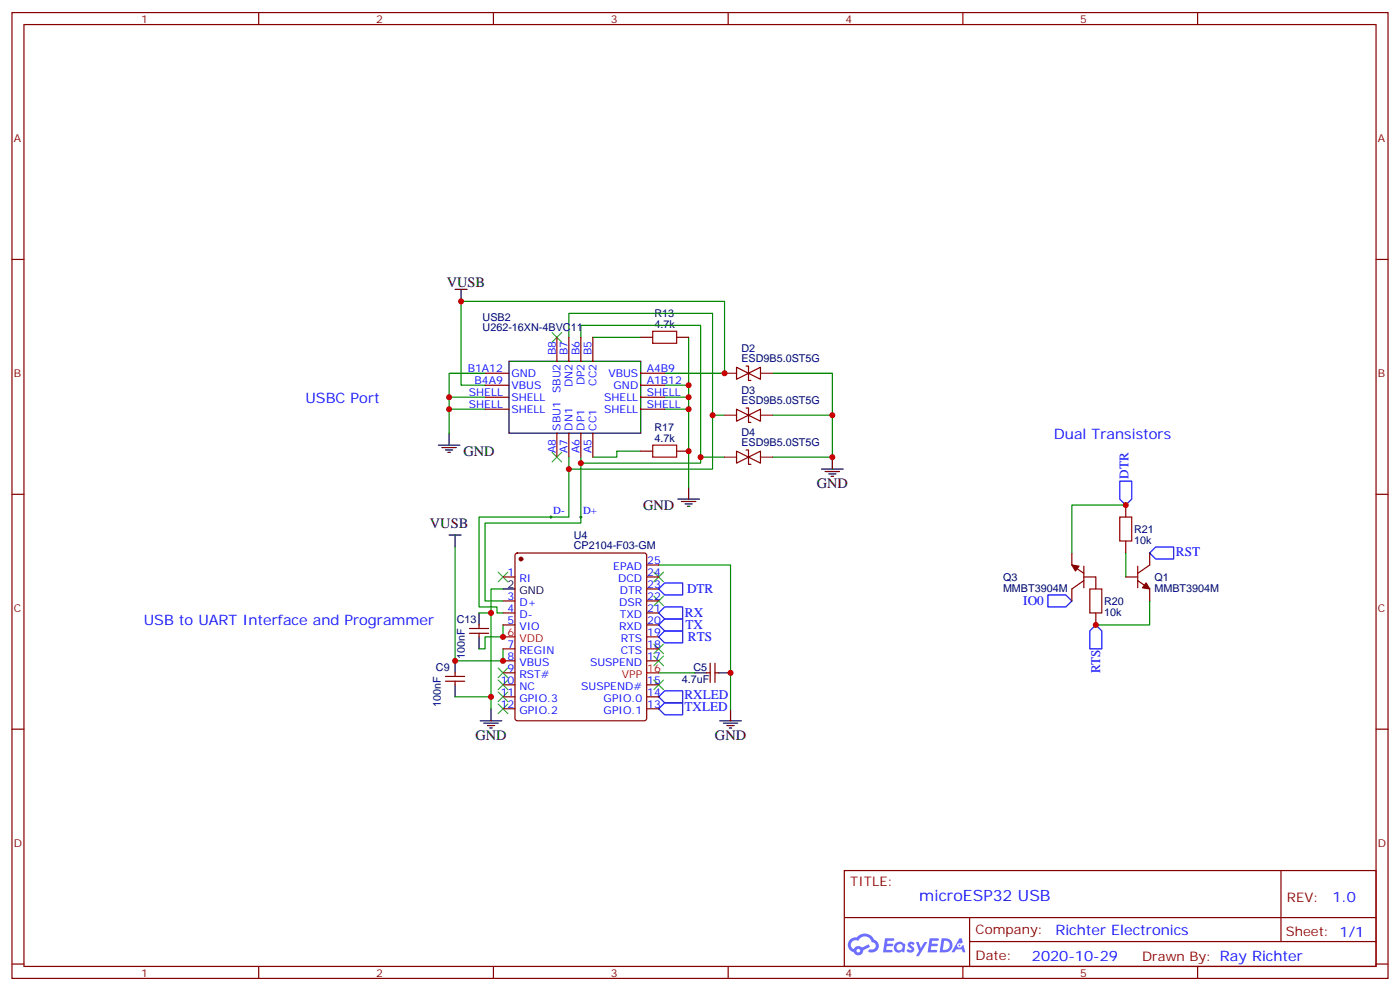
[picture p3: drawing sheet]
<svg xmlns="http://www.w3.org/2000/svg" width="412mm" height="292mm" viewBox="0 0 412 292" stroke-linecap="round" stroke-linejoin="round" font-family="sans-serif">
<g fill="none" stroke="#870000" stroke-width=".35">
<path d="M3.5 3.7h405.4v284.3h-405.4zM7.1 7.2h398.2v277.3h-398.2zM76.2 3.7v3.5M145.3 3.7v3.5M214.5 3.7v3.5M283.6 3.7v3.5M352.8 3.7v3.5M3.5 76.4h3.6M405.3 76.4h3.6M3.5 145.5h3.6M405.3 145.5h3.6M3.5 214.7h3.6"/>
<path d="M405.3 214.7h3.6M248.7 256.3h156.6v28.2h-156.6zM377.3 256.3v20.9M248.7 270.1h156.5M285.6 277.2h119.6M285.6 270.1v14.2M3.5 283.8h3.6M76.2 284.5v3.5M145.3 284.5v3.5M214.5 284.5v3.5M283.6 284.5v3.5M352.8 284.5v3.5"/>
<path d="M405.3 283.8h3.6"/>
</g>
<g fill="#5487ff">
<path d="M267.7 277.5a1.22 1.22 0 0 1 1.7 .2l-.4 .6a.47 .47 0 0 0-.3-.4 .47 .47 0 0 0-.5 .2l.1 .2a1.14 1.14 0 0 1 .8 1.8 1.14 1.14 0 0 1-1.9 0l-.2-.2 .5-.6 .7 .5a.29 .29 0 0 0 .3-.3 .29 .29 0 0 0-.2-.3 1.04 1.04 0 0 1-.6-1.7z"/>
<path d="M260.7 276.2h2.4l.3 .2-.2 .5-1.8 .1-.1 .8h1.5l.3 .4-.3 .4h-1.6l-.2 1.1h1.7l.2 .3-.2 .3-2.6 .1z"/>
<path d="M273.8 276.2h2.4l.3 .2-.1 .5-1.8 .1-.2 .8h1.6l.3 .4-.4 .4-1.6-.1-.1 1.1 1.7 .1 .2 .3-.2 .3-2.6 .1z"/>
<path d="M282.6 276.2h.7l.3 1.3-.6 .3a.69 .69 0 0 0-1 .3 .69 .69 0 0 0 .4 .9 .69 .69 0 0 0 .9-.6l.5-.2 .6 2.2h-.8l-.2-.9h-1.8l-.5 .9h-.8z"/>
<path d="M269.8 277.3h.8l.6 1.8 1.1-1.8h.9l-2.6 4.2h-.8l.9-1.5z"/>
<path d="M277.4 276.2l-.6 4.2h1.3a2.11 2.11 0 0 0 2.5-2.1 2.11 2.11 0 0 0-2.5-2.1zM278.1 277a1.39 1.39 0 0 1 1.7 1.4 1.39 1.39 0 0 1-1.8 1.2h-.3z"/>
<path d="M263.7 277.8a1.54 1.54 0 0 0-.1 2.2 1.54 1.54 0 0 0 2.2 .1l.6 .3 .3-2.3-.2-.3h-.4a1.49 1.49 0 0 0-2.4 0zM264 278.8a.94 .94 0 0 1 1.8 0 .94 .94 0 0 1-1.8 0z"/>
<path d="M250.4 276.6a2.18 2.18 0 0 0 1.1 3.7 1.44 1.44 0 0 0 1.6 .9 1.44 1.44 0 0 0 1.2-1.4l2-1.1-.5-.7-1.9 1a1.47 1.47 0 0 0-2.4 .4 1.39 1.39 0 0 1-.7-1.9 1.39 1.39 0 0 1 2-.5 2.12 2.12 0 0 1 2.2-1.3 2.12 2.12 0 0 1 1.9 1.7 1.14 1.14 0 0 1 1.1 1.4 1.14 1.14 0 0 1-1.7 .7 .43 .43 0 0 0-.5 .4 .43 .43 0 0 0 .4 .5 1.98 1.98 0 0 0 2.5-1.2 1.98 1.98 0 0 0-1.2-2.6 3.1 3.1 0 0 0-5.3-.6l-.9 .1zM252.3 279.9a.55 .55 0 0 1 1.1 0 .55 .55 0 0 1-1.1 0z"/>
<circle cx="282.6" cy="278.3" r=".26"/>
</g>
<path d="M161.9 152.2h.7M162.3 151.9v.7M170.7 152.2h.7M171.1 151.9v.7" fill="none" stroke="#000" stroke-width=".29"/>
<g fill="none" stroke="#008700" stroke-width=".35">
<path d="M167.6 99.3v-7h42.3v45.8h-42.3M171.1 99.3v-3.5h35.3v40.5h-35.3M174.6 99.3h14.1M202.8 99.3v14.1M132.3 116.9h10.6M142.9 109.9h-10.6v17.6M195.8 113.4h7v30M195.8 109.9h17.6v-21.2h-77.6v24.7h7.1M195.8 116.9h7M227.5 109.9h17.7v24.7h-17.7M132.3 120.5h10.6M167.6 134.6v17.6h-26.5v26.5h5.3v1.7h1.8"/>
<path d="M171.1 134.6v19.4h-28.2v22.9h5.3M188.7 132.8h-7v1.8h-7.1M195.8 120.5h7M206.4 134.6h7M209.9 122.2h3.5M227.5 122.2h17.7M331.6 148.7h-15.9v14.1M134.1 161v33.6h14.1v-3.6M148.2 173.4h-3.6v35.3M194 166.3h21.2v42.4M331.6 162.8v7.1M338.7 176.9v7.1h-15.9"/>
<path d="M141.1 180.4h3.5M148.2 184v3.5h-5.3v3.5h-1.8M194 198.1h10.6M134.1 205.1h10.5"/>
</g>
<g fill="none" stroke="#000" stroke-width=".35">
<path d="M134.1 85.2h3.5M135.8 85.2v3.5M149.9 106.4h38.8v21.1h-38.8zM129.1 131.1h6.4M130.2 131.8h4.2M131.2 132.5h2.1M131.9 133.2h.7M132.3 127.5v3.6M242 138.1h6.4M243.1 138.8h4.2M244.1 139.5h2.1M245.2 134.6v3.5"/>
<path d="M132.3 157.5h3.5M134.1 157.5v3.5M199.7 146.9h6.3M200.7 147.6h4.3M201.8 148.3h2.1M202.5 149h.7M202.8 143.4v3.5M244.8 140.2h.7M148.2 173.4h3.5M134.1 194.6v3.5M141.1 180.4v3.6M141.1 187.5v3.5"/>
<path d="M204.6 198.1h3.5M211.7 198.1h3.5M134.1 201.6v3.5M141.5 212.2h6.3M142.5 212.9h4.3M143.6 213.6h2.1M144.3 214.3h.7M144.6 208.7v3.5M212 212.2h6.4M213.1 212.9h4.2M214.1 213.6h2.2M214.8 214.3h.7"/>
<path d="M215.2 208.7v3.5"/>
</g>
<path d="M213.4 109.9h3.6M224 109.9h3.5M213.4 134.6h3.6M213.4 122.2h3.6M224 134.6h3.5M224 122.2h3.5" fill="none" stroke="#8c2424" stroke-width=".35"/>
<g fill="none" stroke="#870000" stroke-width=".35">
<path d="M164 99.3v7.1M167.6 99.3v7.1M171.1 99.3v7.1M174.6 99.3v7.1M188.7 99.3h3.6M199.3 99.3h3.5M142.9 113.4h7M142.9 109.9h7M142.9 116.9h7M188.7 113.4h7.1M188.7 109.9h7.1M188.7 116.9h7.1"/>
<path d="M217 108.1l3.5 1.8-3.5 1.8zM219.8 107.8h.7v4.2h.7M220.5 109.9l3.5-1.8v3.6zM142.9 120.5h7M164 127.5v7.1M167.6 127.5v7.1M171.1 127.5v7.1M174.6 127.5v7.1M188.7 132.8h3.6M188.7 120.5h7.1M199.3 132.8h3.5M217 132.8l3.5 1.8-3.5 1.7z"/>
<path d="M217 120.5l3.5 1.7-3.5 1.8zM219.8 132.5h.7v4.2h.7M219.8 120.1h.7v4.3h.7M220.5 134.6l3.5-1.8v3.5zM220.5 122.2l3.5-1.7v3.5zM331.6 148.7v3.5M331.6 159.3v3.5M148.2 169.9h3.5M148.2 176.9h3.5M151.9 163l.5-.2h37.4l.5 .2 .2 .5v48l-.2 .5-.5 .2h-37.4l-.5-.2-.2-.5v-48zM190.5 169.9h3.5M190.5 176.9h3.5"/>
<path d="M190.5 173.4h3.5M190.5 166.3h3.5M315.7 162.8v3.5l3.6 2.5M319.3 169.9h3.5v3.5M319.3 170.9l-3.6 2.5v3.5M319.3 166.7v6.3M331.6 169.9h3.5M335.1 170.9l3.6 2.5v3.5M335.1 166.7v6.3M338.7 162.8v3.5l-3.6 2.5M131.2 199.1h5.7M134.1 198.1v1"/>
<path d="M138.3 185h5.6M138.3 186.4h5.6M141.1 184v1M141.1 186.4v1.1M148.2 198.1h3.5M148.2 180.4h3.5M148.2 184h3.5M148.2 191h3.5M148.2 194.6h3.5M190.5 180.4h3.5M190.5 184h3.5M190.5 191h3.5"/>
<path d="M190.5 194.6h3.5M190.5 187.5h3.5M208.1 198.1h1.1M209.2 195.3v5.6M210.6 195.3v5.6M210.6 198.1h1.1M322.8 180.4v3.6M131.2 200.6h5.7M134.1 200.6v1M148.2 201.6h3.5M148.2 205.1h3.5M148.2 208.7h3.5"/>
<path d="M190.5 201.6h3.5M190.5 205.1h3.5M190.5 208.7h3.5"/>
</g>
<g fill="none" stroke="#3c3" stroke-width=".35">
<path d="M162.6 97.9l2.9 2.8M165.5 97.9l-2.9 2.8M162.6 133.2l2.9 2.8M165.5 133.2l-2.9 2.8M146.8 168.5l2.8 2.8M149.6 168.5l-2.8 2.8M192.6 175.5l2.8 2.8M192.6 168.5l2.8 2.8M195.4 175.5l-2.8 2.8M195.4 168.5l-2.8 2.8M146.8 196.7l2.8 2.8M149.6 196.7l-2.8 2.8"/>
<path d="M192.6 193.1l2.8 2.9M192.6 189.6l2.8 2.8M195.4 193.1l-2.8 2.9M195.4 189.6l-2.8 2.8M146.8 203.7l2.8 2.9M146.8 207.3l2.8 2.8M146.8 200.2l2.8 2.8M149.6 203.7l-2.8 2.9M149.6 207.3l-2.8 2.8M149.6 200.2l-2.8 2.8M192.6 200.2l2.8 2.8M195.4 200.2l-2.8 2.8"/>
</g>
<path d="M329.8 141.6h3.6v5.3l-1.8 1.8-1.8-1.8zM195.8 171.6h5.3v3.6h-5.3l-1.8-1.8zM308.7 175.2h5.3l1.7 1.7-1.7 1.8h-5.3zM338.7 162.8l1.7-1.8h5.3v3.6h-5.3zM194 187.5l1.8-1.8h5.3v3.6h-5.3zM194 184l1.8-1.8h5.3v3.5h-5.3zM194 180.4l1.8-1.7h5.3v3.5h-5.3zM322.8 184l1.8 1.7v5.3h-3.6v-5.3zM194 208.7l1.8-1.8h5.3v3.5h-5.3zM195.8 203.4h5.3v3.5h-5.3l-1.8-1.8z" fill="none" stroke="#00f" stroke-width=".35"/>
<g fill="#870000" stroke="#870000" stroke-width=".35">
<path d="M315.7 166.3l2.2 .4-1.1 1.4z"/>
<path d="M337.6 171.6l1.1 1.8-2.2-.4z"/>
<circle cx="153.5" cy="164.6" r=".53"/>
</g>
<path d="M148.2 187.5h3.5M190.5 198.1h3.5" fill="none" stroke="#f00" stroke-width=".35"/>
<path d="M192.3 97.5h7v3.6h-7zM192.3 131.1h7v3.5h-7zM329.8 152.2h3.6v7.1h-3.6zM321 173.4h3.6v7h-3.6z" fill="none" stroke="#a10000" stroke-width=".35"/>
<g fill="#c00">
<circle cx="245.2" cy="134.6" r=".88"/>
<circle cx="245.2" cy="122.2" r=".88"/>
<circle cx="206.4" cy="134.6" r=".88"/>
<circle cx="209.9" cy="122.2" r=".88"/>
<circle cx="213.4" cy="109.9" r=".88"/>
<circle cx="148.2" cy="187.5" r=".88"/>
<circle cx="148.2" cy="194.6" r=".88"/>
<circle cx="215.2" cy="198.1" r=".88"/>
<circle cx="144.6" cy="180.4" r=".88"/>
<circle cx="134.1" cy="194.6" r=".88"/>
<circle cx="144.6" cy="205.1" r=".88"/>
<circle cx="135.8" cy="88.7" r=".88"/>
<circle cx="202.8" cy="113.4" r=".88"/>
<circle cx="202.8" cy="120.5" r=".88"/>
<circle cx="202.8" cy="116.9" r=".88"/>
<circle cx="132.3" cy="120.5" r=".88"/>
<circle cx="132.3" cy="116.9" r=".88"/>
<circle cx="171.1" cy="136.3" r=".88"/>
<circle cx="167.6" cy="138.1" r=".88"/>
<circle cx="202.8" cy="132.8" r=".88"/>
<circle cx="322.8" cy="184" r=".88"/>
<circle cx="331.6" cy="148.7" r=".88"/>
</g>
<text font-size="4.6" fill="#00f" x="270.8" y="265.3">microESP32 USB</text>
<g font-size="4.2">
<text x="131.6" y="84.5">VUSB</text>
<text x="136.5" y="134.3">GND</text>
<text x="240.6" y="143.8">GND</text>
<text x="126.6" y="155.4">VUSB</text>
<text x="189.4" y="150.1">GND</text>
<text x="140.1" y="217.8">GND</text>
<text x="210.6" y="217.8">GND</text>
</g>
<g font-size="4.2" fill="#00f">
<text x="90" y="118.7">USBC Port</text>
<text x="310.4" y="129.3">Dual Transistors</text>
<text x="42.3" y="184">USB to UART Interface and Programmer</text>
<text x="392.5" y="265.6">1.0</text>
<text x="310.9" y="275.1">Richter Electronics</text>
<text x="304" y="282.9">2020-10-29</text>
</g>
<g font-size="3.9" fill="#00f">
<text x="332.5" y="141" transform="rotate(-90 332.5 141)">DTR</text>
<text x="346.4" y="163.6">RST</text>
<text x="202.4" y="174.6">DTR</text>
<text x="301.4" y="178.2">IO0</text>
<text x="201.8" y="181.7">RX</text>
<text x="202" y="185.2">TX</text>
<text x="202.7" y="188.8">RTS</text>
<text x="324.1" y="198.3" transform="rotate(-90 324.1 198.3)">RTS</text>
<text x="201.6" y="209.4">TXLED</text>
<text x="201.6" y="205.9">RXLED</text>
</g>
<g font-size="3.9" fill="#800">
<text x="250.5" y="260.9">TITLE:</text>
<text x="379.1" y="265.6">REV:</text>
<text x="287.4" y="275.1">Company:</text>
<text x="378.7" y="275.7">Sheet: 1/1</text>
<text x="287.4" y="282.8">Date:</text>
<text x="336.4" y="282.8">Draw</text>
<text x="346.6" y="282.8">n By: Ray Richter</text>
</g>
<g font-size="3.2" fill="#800">
<text x="41.6" y="6.7">1</text>
<text x="110.8" y="6.7">2</text>
<text x="179.9" y="6.7">3</text>
<text x="249.1" y="6.7">4</text>
<text x="318.2" y="6.7">5</text>
<text x="4.1" y="41.8">A</text>
<text x="405.9" y="41.8">A</text>
<text x="4.1" y="110.9">B</text>
<text x="405.9" y="110.9">B</text>
<text x="4.1" y="180.1">C</text>
<text x="405.9" y="180.1">C</text>
<text x="4.1" y="249.2">D</text>
<text x="405.9" y="249.2">D</text>
<text x="41.6" y="287.5">1</text>
<text x="110.8" y="287.5">2</text>
<text x="179.9" y="287.5">3</text>
<text x="249.1" y="287.5">4</text>
<text x="318.2" y="287.5">5</text>
</g>
<g font-size="3.2" fill="#000080">
<text x="142.2" y="94.4">USB2</text>
<text x="192.8" y="93.3">R13</text>
<text x="142.2" y="97.5">U262-16XN-4BVC11</text>
<text x="192.8" y="96.5">4.7k</text>
<text x="218.4" y="106.7">ESD9B5.0ST5G</text>
<text x="218.4" y="103.6">D2</text>
<text x="218.4" y="119.1">ESD9B5.0ST5G</text>
<text x="218.4" y="115.9">D3</text>
<text x="192.8" y="130">4.7k</text>
<text x="192.8" y="126.8">R17</text>
<text x="218.4" y="131.4">ESD9B5.0ST5G</text>
<text x="218.4" y="128.3">D4</text>
<text x="169" y="161.7">CP2104-F03-GM</text>
<text x="169" y="158.6">U4</text>
<text x="334.1" y="160">10k</text>
<text x="334.1" y="156.9">R21</text>
<text x="295.5" y="171">Q3</text>
<text x="340.1" y="171">Q1</text>
<text x="295.5" y="174.2">MMBT3904M</text>
<text x="325.3" y="178.1">R20</text>
<text x="340.1" y="174.2">MMBT3904M</text>
<text x="134.6" y="183.3">C13</text>
<text x="325.3" y="181.2">10k</text>
<text x="128.4" y="197.5">C9</text>
<text x="136.9" y="194" transform="rotate(-90 136.9 194)">100nF</text>
<text x="204.3" y="197.4">C5</text>
<text x="200.9" y="201">4.7uF</text>
<text x="129.9" y="208" transform="rotate(-90 129.9 208)">100nF</text>
</g>
<g font-size="3.2" fill="#00f">
<text x="163.7" y="104.6" transform="rotate(-90 163.7 104.6)">B8</text>
<text x="167.2" y="104.6" transform="rotate(-90 167.2 104.6)">B7</text>
<text x="170.7" y="104.6" transform="rotate(-90 170.7 104.6)">B6</text>
<text x="174.3" y="104.6" transform="rotate(-90 174.3 104.6)">B5</text>
<text x="137.8" y="109.5">B1A12</text>
<text x="139.8" y="113.1">B4A9</text>
<text x="150.6" y="110.9">GND</text>
<text x="168.6" y="113.9" transform="rotate(-90 168.6 113.9)">DN2</text>
<text x="172.2" y="113.4" transform="rotate(-90 172.2 113.4)">DP2</text>
<text x="175.7" y="113.5" transform="rotate(-90 175.7 113.5)">CC2</text>
<text x="179.2" y="110.9">VBUS</text>
<text x="190.5" y="113.1">A1B12</text>
<text x="190.5" y="109.5">A4B9</text>
<text x="138.1" y="116.6">SHELL</text>
<text x="150.6" y="114.5">VBUS</text>
<text x="150.6" y="118">SHELL</text>
<text x="165.1" y="115.7" transform="rotate(-90 165.1 115.7)">SBU2</text>
<text x="177.9" y="118">SHELL</text>
<text x="180.7" y="114.5">GND</text>
<text x="190.5" y="116.6">SHELL</text>
<text x="138.1" y="120.1">SHELL</text>
<text x="150.6" y="121.5">SHELL</text>
<text x="177.9" y="121.5">SHELL</text>
<text x="190.5" y="120.1">SHELL</text>
<text x="165.1" y="126.8" transform="rotate(-90 165.1 126.8)">SBU1</text>
<text x="168.6" y="126.8" transform="rotate(-90 168.6 126.8)">DN1</text>
<text x="172.2" y="126.8" transform="rotate(-90 172.2 126.8)">DP1</text>
<text x="175.7" y="126.8" transform="rotate(-90 175.7 126.8)">CC1</text>
<text x="163.7" y="133.5" transform="rotate(-90 163.7 133.5)">A8</text>
<text x="167.2" y="133.5" transform="rotate(-90 167.2 133.5)">A7</text>
<text x="170.7" y="133.5" transform="rotate(-90 170.7 133.5)">A6</text>
<text x="174.3" y="133.5" transform="rotate(-90 174.3 133.5)">A5</text>
<text x="163" y="151.3">D-</text>
<text x="171.8" y="151.3">D+</text>
<text x="180.7" y="167.7">EPAD</text>
<text x="190.7" y="166">25</text>
<text x="149.5" y="169.5">1</text>
<text x="153" y="171.3">RI</text>
<text x="182.1" y="171.3">DCD</text>
<text x="190.7" y="173">23</text>
<text x="190.7" y="169.5">24</text>
<text x="149.5" y="176.6">3</text>
<text x="153" y="178.3">D+</text>
<text x="182.4" y="178.3">DSR</text>
<text x="182.6" y="174.8">DTR</text>
<text x="190.7" y="176.6">22</text>
<text x="149.5" y="180.1">4</text>
<text x="149.5" y="183.6">5</text>
<text x="153" y="181.9">D-</text>
<text x="153" y="185.4">VIO</text>
<text x="182.4" y="185.4">RXD</text>
<text x="182.6" y="181.9">TXD</text>
<text x="190.7" y="183.6">20</text>
<text x="190.7" y="180.1">21</text>
<text x="149.5" y="190.7">7</text>
<text x="182.9" y="188.9">RTS</text>
<text x="190.7" y="190.7">18</text>
<text x="190.7" y="187.1">19</text>
<text x="149.5" y="194.2">8</text>
<text x="149.5" y="197.7">9</text>
<text x="153" y="192.4">REGIN</text>
<text x="153" y="196">VBUS</text>
<text x="173.8" y="196">SUSPEND</text>
<text x="182.9" y="192.4">CTS</text>
<text x="190.7" y="194.2">17</text>
<text x="147.5" y="201.3">10</text>
<text x="153" y="199.5">RST#</text>
<text x="153" y="203">NC</text>
<text x="171.2" y="203">SUSPEND#</text>
<text x="190.7" y="201.3">15</text>
<text x="147.5" y="204.8">11</text>
<text x="147.5" y="208.3">12</text>
<text x="153" y="206.6">GPIO.3</text>
<text x="177.8" y="206.6">GPIO.0</text>
<text x="190.7" y="208.3">13</text>
<text x="190.7" y="204.8">14</text>
<text x="153" y="210.1">GPIO.2</text>
<text x="177.8" y="210.1">GPIO.1</text>
</g>
<g font-size="3.2">
<text x="149.5" y="173">2</text>
<text x="153" y="174.8">GND</text>
</g>
<g font-size="3.2" fill="#f00">
<text x="149.5" y="187.1">6</text>
<text x="153" y="188.9">VDD</text>
<text x="190.7" y="197.7">16</text>
<text x="183.2" y="199.5">VPP</text>
</g>
</svg>
